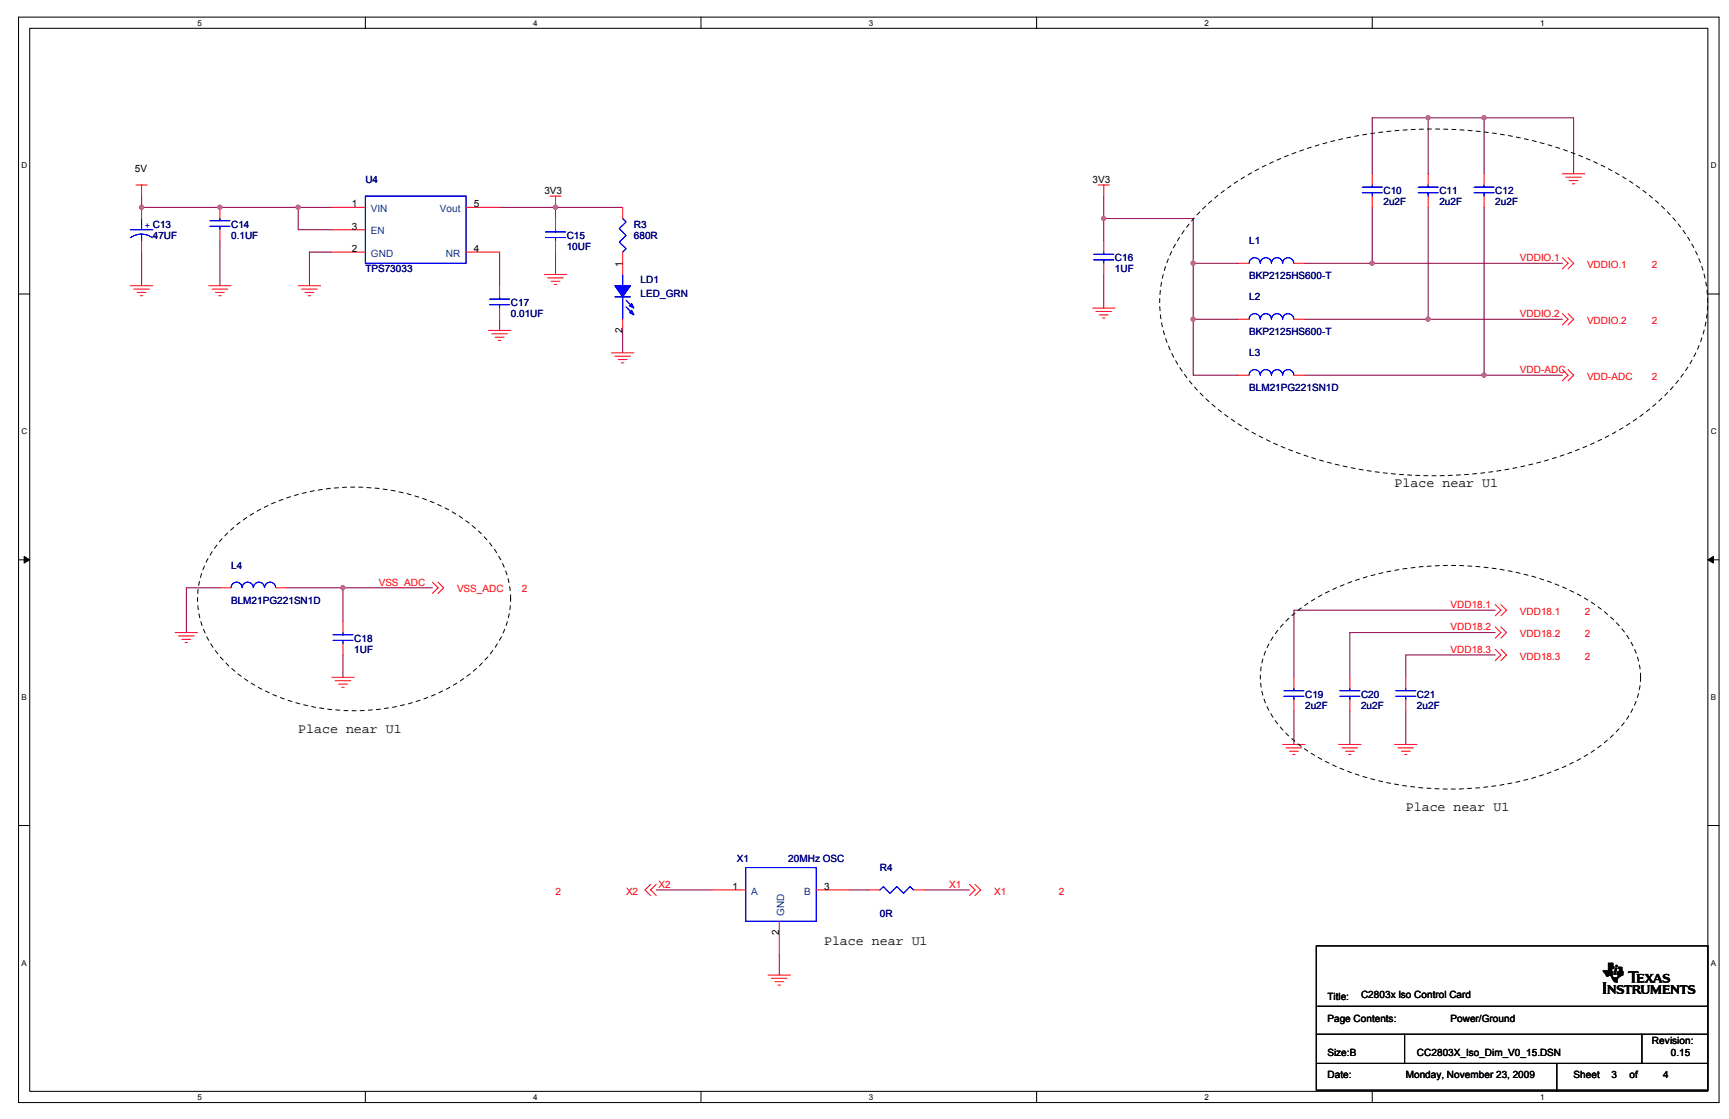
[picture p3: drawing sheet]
<svg xmlns="http://www.w3.org/2000/svg" width="432mm" height="279mm" viewBox="0 0 432 279" stroke-linecap="round" stroke-linejoin="round" font-family="sans-serif">
<path d="M4.6 4.3h424.7v271h-424.7zM7.4 7.1h419.1v265.4h-419.1z" fill="none" stroke="#000" stroke-width=".25"/>
<g fill="#fff">
<path d="M49.3 4.6h1.1v2.2h-1.1z"/>
<path d="M49.3 272.8h1.1v2.2h-1.1z"/>
</g>
<path d="M91.2 4.3v2.8M91.2 272.5v2.8" fill="none" stroke="#000" stroke-width=".25"/>
<g fill="#fff">
<path d="M133.2 4.6h1.1v2.2h-1.1z"/>
<path d="M133.2 272.8h1.1v2.2h-1.1z"/>
</g>
<path d="M175.1 4.3v2.8M175.1 272.5v2.8" fill="none" stroke="#000" stroke-width=".25"/>
<g fill="#fff">
<path d="M217 4.6h1.1v2.2h-1.1z"/>
<path d="M217 272.8h1.1v2.2h-1.1z"/>
</g>
<path d="M258.9 4.3v2.8M258.9 272.5v2.8" fill="none" stroke="#000" stroke-width=".25"/>
<g fill="#fff">
<path d="M300.8 4.6h1.1v2.2h-1.1z"/>
<path d="M300.8 272.8h1.1v2.2h-1.1z"/>
</g>
<path d="M342.7 4.3v2.8M342.7 272.5v2.8" fill="none" stroke="#000" stroke-width=".25"/>
<g fill="#fff">
<path d="M384.6 4.6h1.1v2.2h-1.1z"/>
<path d="M384.6 272.8h1.1v2.2h-1.1z"/>
<path d="M5.3 40.2h1.5v2.3h-1.5z"/>
<path d="M427.2 40.2h1.5v2.3h-1.5z"/>
<path d="M5.3 106.6h1.5v2.2h-1.5z"/>
<path d="M427.2 106.6h1.5v2.2h-1.5z"/>
</g>
<path d="M4.6 73.4h2.8M426.5 73.4h2.8" fill="none" stroke="#000" stroke-width=".25"/>
<g fill="#fff">
<path d="M5.3 172.9h1.4v2.3h-1.4z"/>
<path d="M427.2 172.9h1.4v2.3h-1.4z"/>
</g>
<path d="M4.6 139.8h2.8M426.5 139.8h2.8" fill="none" stroke="#000" stroke-width=".25"/>
<path d="M6 138.9l1.4 .9-1.4 .8zM426.5 139.8l1.4-.9v1.7z" fill="#000" stroke="#000" stroke-width=".25"/>
<g fill="#fff">
<path d="M5.3 239.3h1.4v2.2h-1.4z"/>
<path d="M427.2 239.3h1.4v2.2h-1.4z"/>
</g>
<path d="M4.6 206.1h2.8M426.5 206.1h2.8M328.7 236.2h97.8v36h-97.8zM328.7 258.2h97.8M329 251.2h97.5M350.8 258.2v7.3M410.1 258.2v7.3M329 265.5h97.5M388.8 265.5v7" fill="none" stroke="#000" stroke-width=".25"/>
<g fill="none" stroke="#800040" stroke-width=".25">
<path d="M356.7 29.4v14M370.6 29.4v14M35.4 49v2.8h47.5M74.5 51.8v5.6h8.4M124.8 51.8h30.7M138.7 51.8v2.8M275.6 49v11.2M275.6 54.6h22.4v39.1h11.2M342.7 43.4v-14h50.3v14M342.7 51.8v13.9M356.7 51.8v27.9M370.6 51.8v41.9"/>
<path d="M35.4 62.9v8.4M54.9 60.2v11.1M82.9 62.9h-5.6v8.4M124.8 62.9v8.4M124.8 79.7v2.8M138.7 62.9v5.6M275.6 68.5v8.4M298 79.7h11.2M298 65.7h11.2M325.9 79.7h64.3M325.9 65.7h64.3M155.5 82.5v5.6"/>
<path d="M325.9 93.7h64.3M54.9 146.8h-8.4v11.1M71.7 146.8h36.3M85.7 146.8v8.4M373.4 157.9h-36.3v11.2M373.4 152.4h-50.3v16.7M85.7 163.5v5.6M323.1 177.5v8.4M337.1 177.5v8.4M351.1 177.5v8.4M373.4 163.5h-22.3v5.6M163.9 222.2h14"/>
<path d="M194.6 238.4v5.1M212.2 222.2h4.8M230.9 222.2h11.2"/>
</g>
<g fill="#f0f" stroke="#f0f" stroke-width=".25">
<circle cx="138.7" cy="51.7" r=".54"/>
<circle cx="35.3" cy="51.7" r=".54"/>
<circle cx="275.6" cy="54.5" r=".54"/>
<circle cx="298" cy="79.7" r=".54"/>
<circle cx="342.7" cy="65.7" r=".54"/>
<circle cx="356.6" cy="79.7" r=".54"/>
<circle cx="370.6" cy="93.7" r=".54"/>
<circle cx="370.6" cy="29.4" r=".54"/>
<circle cx="298" cy="65.7" r=".54"/>
<circle cx="85.6" cy="146.7" r=".54"/>
<circle cx="74.5" cy="51.7" r=".54"/>
<circle cx="54.9" cy="51.7" r=".54"/>
<circle cx="356.6" cy="29.4" r=".54"/>
</g>
<g fill="none" stroke="#f00" stroke-width=".25">
<path d="M34 46.2h2.8M35.4 46.2v2.8M35.4 51.8v2.8M54.9 51.8v2.8M54.9 57.4v2.8M82.9 51.8h8.3M82.9 57.4h8.3M116.4 51.8h8.4M137.3 49h2.8M138.7 49v2.8M138.7 54.6v2.8M155.5 51.8v2.8"/>
<path d="M274.2 46.2h2.8M275.6 46.2v2.8M342.7 43.4v2.8M342.7 49v2.8M356.7 43.4v2.8M356.7 49v2.8M370.6 43.4v2.8M370.6 49v2.8M390.2 43.4h5.6M391 44.2h3.9M391.9 45.1h2.2M392.7 45.9h.6"/>
<path d="M32.6 71.3h5.6M33.4 72.2h3.9M34.3 73h2.2M35.1 73.8h.6M35.4 60.2v2.7M52.1 71.3h5.6M53 72.2h3.9M53.8 73h2.2M54.6 73.8h.6M74.5 71.3h5.6M75.3 72.2h3.9M76.2 73h2.2"/>
<path d="M77 73.8h.6M82.9 62.9h8.3M116.4 62.9h8.4M124.8 71.3v2.8M124.8 76.9v2.8M135.9 68.5h5.6M136.8 69.4h3.9M137.6 70.2h2.2M138.4 71h.6M138.7 60.2v2.7M155.5 62.9v5.6M155.5 79.7v2.8"/>
<path d="M272.9 76.9h5.5M273.7 77.8h3.9M274.5 78.6h2.2M275.4 79.4h.5M275.6 60.2v2.7M275.6 65.7v2.8M309.2 65.7h2.8M309.2 79.7h2.8M323.1 65.7h2.8M323.1 79.7h2.8M390.2 64.3l1.4 1.4-1.4 1.4M390.2 78.3l1.4 1.4-1.4 1.4"/>
<path d="M391.6 64.3l1.4 1.4-1.4 1.4M391.6 78.3l1.4 1.4-1.4 1.4M122 82.5h5.6M122.8 83.4h3.9M123.7 84.2h2.2M124.5 85h.6M152.7 88.1h5.6M153.6 88.9h3.9M154.4 89.8h2.2M155.2 90.6h.6M309.2 93.7h2.8M323.1 93.7h2.8"/>
<path d="M390.2 92.3l1.4 1.4-1.4 1.4M391.6 92.3l1.4 1.4-1.4 1.4M43.7 157.9h5.6M44.6 158.8h3.9M45.4 159.6h2.2M54.9 146.8h2.8M68.9 146.8h2.8M85.7 155.2v2.7M108 145.4l1.4 1.4-1.4 1.4M109.4 145.4l1.4 1.4-1.4 1.4M373.4 151l1.4 1.4-1.4 1.4M373.4 156.5l1.4 1.4-1.4 1.4"/>
<path d="M374.8 151l1.4 1.4-1.4 1.4M374.8 156.5l1.4 1.4-1.4 1.4M46.2 160.4h.6M82.9 169.1h5.5M83.7 170h3.9M84.6 170.8h2.2M85.4 171.6h.6M85.7 160.7v2.8M323.1 169.1v2.8M323.1 174.7v2.8M337.1 169.1v2.8M337.1 174.7v2.8"/>
<path d="M351.1 169.1v2.8M351.1 174.7v2.8M373.4 162.1l1.4 1.4-1.4 1.4M374.8 162.1l1.4 1.4-1.4 1.4M320.4 185.9h5.5M321.2 186.7h3.9M322 187.6h2.2M322.8 188.4h.6M334.3 185.9h5.6M335.2 186.7h3.9M336 187.6h2.2M336.8 188.4h.6"/>
<path d="M348.3 185.9h5.6M349.1 186.7h3.9M350 187.6h2.2M350.8 188.4h.6M162.5 220.8l-1.4 1.4 1.4 1.4M163.9 220.8l-1.4 1.4 1.4 1.4M177.9 222.2h8.3M194.6 230v8.4M203.8 222.2h8.4M217 222.2h2.8M228.1 222.2h2.8M242.1 220.8l1.4 1.4-1.4 1.4"/>
<path d="M243.5 220.8l1.4 1.4-1.4 1.4M191.8 243.5h5.6M192.7 244.3h3.9M193.5 245.1h2.2M194.3 246h.6"/>
</g>
<path d="M301.3 51.3a73.2 73.2 0 0 1 34.2-16.7 103.4 103.4 0 0 1 60.8 5 58.2 58.2 0 0 1 22.9 16.5 29.5 29.5 0 0 1 4.8 30.9 44.5 44.5 0 0 1-17.6 19.1 89.2 89.2 0 0 1-43.7 12.6 95.6 95.6 0 0 1-49.9-10.7 48.7 48.7 0 0 1-19.4-18.3 28.9 28.9 0 0 1 1.6-31.1l1.8-2.5zM56.6 133.3a44.1 44.1 0 0 1 29-11.6 47.3 47.3 0 0 1 33.1 10.2 23.2 23.2 0 0 1 8.7 19.6 25 25 0 0 1-10.4 17.1 49.2 49.2 0 0 1-36.8 8.2 41.3 41.3 0 0 1-25.1-12.7 21.4 21.4 0 0 1 0-29.2zM321.2 155a48.3 48.3 0 0 1 22.5-11.6 75.9 75.9 0 0 1 47.5 3.6 35.3 35.3 0 0 1 15.9 12.9 17.8 17.8 0 0 1-2.4 21.7 44.3 44.3 0 0 1-21.2 12.5 76 76 0 0 1-50.3-2.9 35.3 35.3 0 0 1-15.8-13 17.9 17.9 0 0 1 2.4-21.6z" fill="none" stroke="#000" stroke-width=".25" stroke-dasharray="1 1 1 1 1 1 1 1"/>
<g fill="none" stroke="#00f" stroke-width=".25">
<path d="M32.6 57.4h5.6M32.6 59.4a4.6 4.6 0 0 1 5.4 0M35.4 54.6v2.8M35.4 58.5v1.7M52.4 56.5h5M52.4 55.1h5M54.9 54.6v.5M54.9 56.5v.9M91.2 49h25.2v16.7h-25.2zM136.2 59.3h5M136.2 57.9h5M138.7 57.4v.5"/>
<path d="M138.7 59.3v.9M155.5 54.6l.9 .8-1.7 1.7 1.7 1.7-1.7 1.7 1.7 1.6-.9 .8M340.2 48.1h5M340.2 46.7h5M342.7 46.2v.5M342.7 48.1v.9M354.2 48.1h5M354.2 46.7h5M356.7 46.2v.5M356.7 48.1v.9M368.1 48.1h5M368.1 46.7h5"/>
<path d="M370.6 46.2v.5M370.6 48.1v.9M122.3 76.1h5M122.3 74.7h5M124.8 74.1v.6M124.8 76.1v.8M153.6 74.1h3.9M155.5 68.5v2.8M155.5 74.1v5.6M156.4 75l1.6 1.6M156.4 76.6l1.6 1.7M273.1 64.9h5"/>
<path d="M273.1 63.5h5M275.6 62.9v.6M275.6 64.9v.8M312 65.7a1.38 1.38 0 0 1 1.3-1.4 1.38 1.38 0 0 1 1.4 1.4 1.4 1.4 0 0 1 1.4-1.4 1.4 1.4 0 0 1 1.4 1.4 1.4 1.4 0 0 1 1.4-1.4 1.4 1.4 0 0 1 1.4 1.4M312 79.7a1.38 1.38 0 0 1 1.3-1.4 1.38 1.38 0 0 1 1.4 1.4 1.4 1.4 0 0 1 1.4-1.4 1.4 1.4 0 0 1 1.4 1.4 1.4 1.4 0 0 1 1.4-1.4 1.4 1.4 0 0 1 1.4 1.4M320.4 65.7a1.38 1.38 0 0 1 1.3-1.4 1.38 1.38 0 0 1 1.4 1.4M320.4 79.7a1.38 1.38 0 0 1 1.3-1.4 1.38 1.38 0 0 1 1.4 1.4M312 93.6a1.38 1.38 0 0 1 1.3-1.3 1.38 1.38 0 0 1 1.4 1.3 1.4 1.4 0 0 1 1.4-1.3 1.4 1.4 0 0 1 1.4 1.3 1.4 1.4 0 0 1 1.4-1.3 1.4 1.4 0 0 1 1.4 1.3M320.4 93.6a1.38 1.38 0 0 1 1.3-1.3 1.38 1.38 0 0 1 1.4 1.3M57.7 146.7a1.38 1.38 0 0 1 1.4-1.3 1.38 1.38 0 0 1 1.4 1.3M60.5 146.7a1.38 1.38 0 0 1 1.4-1.3 1.38 1.38 0 0 1 1.4 1.3M63.3 146.7a1.38 1.38 0 0 1 1.4-1.3 1.38 1.38 0 0 1 1.4 1.3"/>
<path d="M66.1 146.7a1.38 1.38 0 0 1 1.4-1.3 1.38 1.38 0 0 1 1.3 1.3M83.2 159.9h5M83.2 158.5h5M85.7 157.9v.6M85.7 159.9v.8M320.6 173.9h5M320.6 172.5h5M323.1 171.9v.6M323.1 173.9v.8M334.6 173.9h5M334.6 172.5h5M337.1 171.9v.6"/>
<path d="M337.1 173.9v.8M348.6 173.9h5M348.6 172.5h5M351.1 171.9v.6M351.1 173.9v.8M186.2 216.6h17.6v13.4h-17.6zM219.8 222.2l.8-.8 1.7 1.7 1.7-1.7 1.7 1.7 1.6-1.7 .8 .8"/>
</g>
<g fill="#00f" stroke="#00f" stroke-width=".25">
<path d="M153.6 71.3h3.9l-2 2.8z" fill-rule="evenodd"/>
<path d="M157.7 77.5l.6 1.1-1.1-.6z" fill-rule="evenodd"/>
<path d="M157.7 75.8l.6 1.1-1.1-.5z" fill-rule="evenodd"/>
<path d="M153.6 71.3h3.9l-2 2.8z" fill-rule="evenodd"/>
<path d="M157.7 77.5l.6 1.1-1.1-.6z" fill-rule="evenodd"/>
<path d="M157.7 75.8l.6 1.1-1.1-.5z" fill-rule="evenodd"/>
</g>
<text font-size="9.7" x="400.3" y="248.2">TI</text>
<g font-size="3.3">
<text x="348.3" y="121.5">Place near U1</text>
<text x="74.5" y="183">Place near U1</text>
<text x="351.1" y="202.5">Place near U1</text>
<text x="205.8" y="236.1">Place near U1</text>
</g>
<g font-size="2.5">
<text x="33.7" y="42.8">5V</text>
<text x="272.9" y="45.6">3V3</text>
<text x="87.9" y="51.7">1</text>
<text x="118.3" y="51.7">5</text>
<text x="135.9" y="48.4">3V3</text>
<text x="87.9" y="57.3">3</text>
<text x="87.9" y="62.9">2</text>
<text x="118.3" y="62.9">4</text>
<text x="155.5" y="66.6" transform="rotate(-90 155.5 66.6)">1</text>
<text x="155.5" y="83.1" transform="rotate(-90 155.5 83.1)">2</text>
<text x="182.9" y="222.2">1</text>
<text x="205.8" y="222.2">3</text>
<text x="194.6" y="233.4" transform="rotate(-90 194.6 233.4)">2</text>
<text x="331.5" y="249.6">Title:</text>
<text x="339.9" y="249.3">C2803x Iso Control Card</text>
<text x="331.5" y="255.2">Page Contents:</text>
<text x="362.3" y="255.2">Power/Ground</text>
<text x="331.5" y="263.6">Size:B</text>
<text x="353.9" y="263.6">CC2803X_Iso_Dim_V0_15.DSN</text>
<text x="412.6" y="260.8">Revision:</text>
<text x="417.3" y="263.6">0.15</text>
<text x="331.5" y="269.2">Date:</text>
<text x="351.1" y="269.2">Monday, November 23, 2009</text>
<text x="393" y="269.2">Sheet</text>
<text x="402.5" y="269.2">3</text>
<text x="407" y="269.2">of</text>
<text x="415.3" y="269.2">4</text>
</g>
<g font-size="2.5" fill="#000080">
<text x="91.2" y="45.6">U4</text>
<text x="345.5" y="48.4">C10</text>
<text x="345.5" y="51.2">2u2F</text>
<text x="359.5" y="48.4">C11</text>
<text x="359.5" y="51.2">2u2F</text>
<text x="373.4" y="48.4">C12</text>
<text x="373.4" y="51.2">2u2F</text>
<text x="38.2" y="59.6">47UF</text>
<text x="57.7" y="56.8">C14</text>
<text x="57.7" y="59.6">0.1UF</text>
<text x="141.5" y="59.6">C15</text>
<text x="158.3" y="56.8">R3</text>
<text x="158.3" y="59.6">680R</text>
<text x="141.5" y="62.4">10UF</text>
<text x="278.4" y="65.2">C16</text>
<text x="312" y="61">L1</text>
<text x="91.2" y="68">TPS73033</text>
<text x="160" y="70.8">LD1</text>
<text x="278.4" y="68">1UF</text>
<text x="312" y="69.7">BKP2125HS600-T</text>
<text x="127.6" y="76.4">C17</text>
<text x="160" y="74.1">LED_GRN</text>
<text x="312" y="75">L2</text>
<text x="127.6" y="79.2">0.01UF</text>
<text x="312" y="83.7">BKP2125HS600-T</text>
<text x="312" y="88.9">L3</text>
<text x="312" y="97.6">BLM21PG221SN1D</text>
<text x="57.7" y="142">L4</text>
<text x="57.7" y="150.7">BLM21PG221SN1D</text>
<text x="88.4" y="160.2">C18</text>
<text x="88.4" y="163">1UF</text>
<text x="325.9" y="174.2">C19</text>
<text x="325.9" y="177">2u2F</text>
<text x="339.9" y="174.2">C20</text>
<text x="339.9" y="177">2u2F</text>
<text x="353.9" y="174.2">C21</text>
<text x="353.9" y="177">2u2F</text>
<text x="184" y="215.2">X1</text>
<text x="196.9" y="215.2">20MHz OSC</text>
<text x="219.8" y="217.5">R4</text>
<text x="219.8" y="228.9">0R</text>
</g>
<g font-size="2.5" fill="#004080">
<text x="92.6" y="52.9">VIN</text>
<text x="109.9" y="52.9">Vout</text>
<text x="92.6" y="58.5">EN</text>
<text x="92.6" y="64.1">GND</text>
<text x="111.4" y="64.1">NR</text>
<text x="187.6" y="223.4">A</text>
<text x="200.8" y="223.4">B</text>
<text x="195.8" y="228.6" transform="rotate(-90 195.8 228.6)">GND</text>
</g>
<text font-size="2.5" fill="#00f" x="36.2" y="56.9">+ C13</text>
<g font-size="2.5" fill="#f00">
<text x="379.6" y="65.2">VDDIO.1</text>
<text x="396.3" y="66.9">VDDIO.1</text>
<text x="412.6" y="66.9">2</text>
<text x="379.6" y="79.2">VDDIO.2</text>
<text x="396.3" y="80.9">VDDIO.2</text>
<text x="412.6" y="80.9">2</text>
<text x="379.6" y="93.1">VDD-ADC</text>
<text x="396.3" y="94.8">VDD-ADC</text>
<text x="412.6" y="94.8">2</text>
<text x="94.6" y="146.2">VSS_ADC</text>
<text x="114.1" y="147.9">VSS_ADC</text>
<text x="130.4" y="147.9">2</text>
<text x="362.3" y="151.8">VDD18.1</text>
<text x="379.6" y="153.5">VDD18.1</text>
<text x="395.8" y="153.5">2</text>
<text x="362.3" y="157.4">VDD18.2</text>
<text x="379.6" y="159.1">VDD18.2</text>
<text x="395.8" y="159.1">2</text>
<text x="362.3" y="163">VDD18.3</text>
<text x="379.6" y="164.7">VDD18.3</text>
<text x="395.8" y="164.7">2</text>
<text x="164.4" y="221.7">X2</text>
<text x="237.1" y="221.7">X1</text>
<text x="138.7" y="223.4">2</text>
<text x="156.4" y="223.4">X2</text>
<text x="248.3" y="223.4">X1</text>
<text x="264.5" y="223.4">2</text>
</g>
<g font-size="2">
<text x="49.3" y="6.4">5</text>
<text x="133.2" y="6.4">4</text>
<text x="217" y="6.4">3</text>
<text x="300.8" y="6.4">2</text>
<text x="384.6" y="6.4">1</text>
<text x="5.3" y="42">D</text>
<text x="427.2" y="42">D</text>
<text x="5.3" y="108.4">C</text>
<text x="427.2" y="108.4">C</text>
<text x="5.3" y="174.8">B</text>
<text x="427.2" y="174.8">B</text>
<text x="5.3" y="241.1">A</text>
<text x="427.2" y="241.1">A</text>
<text x="49.3" y="274.6">5</text>
<text x="133.2" y="274.6">4</text>
<text x="217" y="274.6">3</text>
<text x="300.8" y="274.6">2</text>
<text x="384.6" y="274.6">1</text>
</g>
</svg>
